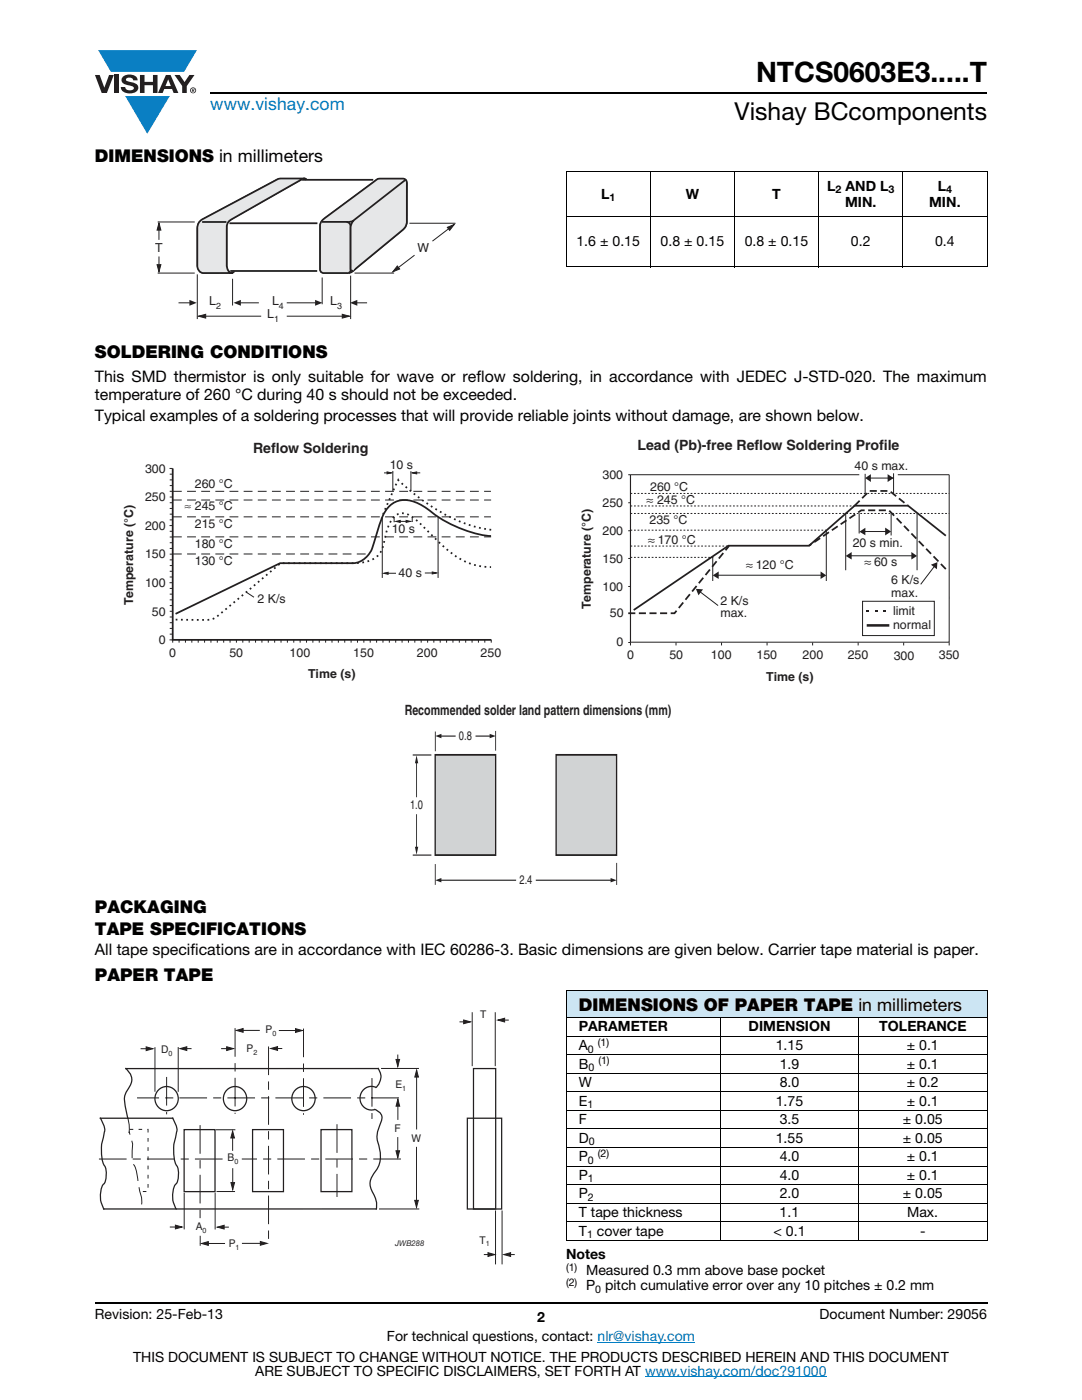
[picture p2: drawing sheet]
<svg xmlns="http://www.w3.org/2000/svg" width="216mm" height="279mm" viewBox="0 0 216 279" stroke-linecap="round" stroke-linejoin="round" font-family="sans-serif">
<g fill="#0a7fc3">
<path d="M19.6 10h19.7l-2.6 4.3h-1.1h-13.5z"/>
<path d="M25 19.2h8.9l-4.5 7.5z"/>
</g>
<g fill="#231f20">
<path d="M18.9 15h1l.9 2.5 1-2.5h.9l-1.4 3.6h-1z"/>
<path d="M22.9 15h.9v3.6h-.9z"/>
<path d="M24.6 15.3a2.1 2.1 0 0 1 2.8 .3l.1 .4h-.9a.79 .79 0 0 0-.7-.5 .79 .79 0 0 0-.8 .4l.3 .3 1 .2a1.08 1.08 0 0 1 1.2 1 1.08 1.08 0 0 1-1.1 1.2 1.73 1.73 0 0 1-2.4-1.2h.9a.96 .96 0 0 0 .8 .6 .96 .96 0 0 0 .9-.4 1.31 1.31 0 0 0-1.2-.6 1.03 1.03 0 0 1-1.1-.6 1.03 1.03 0 0 1 .2-1.1z"/>
<path d="M27.9 15h.9v1.3h1.7v-1.3h.9v3.6h-.9v-1.6h-1.7v1.6h-.9z"/>
<path d="M34.8 15h1.1l.9 1.4 1-1.4h1l-1.5 2.2v1.4h-.9v-1.4z"/>
<path d="M33.6 15.9l.5 1.3h-1.1zM33.1 15l-1.6 3.6h1l.3-.8h1.5l.3 .8h1l-1.6-3.6z"/>
<path d="M38.1 18a.46 .46 0 0 1 .9 0 .46 .46 0 0 1-.9 0zM37.9 18a.6 .6 0 0 0 1.2 0 .6 .6 0 0 0-1.2 0z"/>
<path d="M38.4 17.8h.2v.2h-.2zM38.3 17.7v.7h.1v-.3l.4 .3-.2-.3 .2-.2-.1-.2z"/>
</g>
<path d="M42 18.6h155M18.9 260h178.1" fill="none" stroke="#000" stroke-width=".36"/>
<path d="M119.2 267.9h19.5M128.7 274.8h36.3" fill="none" stroke="#007ec4" stroke-width=".2"/>
<path d="M31 35.5h59.9v29.3h-59.9z" fill="#fff"/>
<path d="M64.1 44.2l.8-.7 10.6-7.8h5.1l.4 .2 .2 .7v8.1l-.3 .7-10.4 8.6-.7 .5h-5.3l-.5-.2-.1-.5v-8.9z" fill="#e6e7e8"/>
<path d="M69.4 54.5h-4.9l-.5-.2-.1-.5v-8.9l.2-.7 .8-.7 10.6-7.8h5.1l.4 .2 .2 .7v8.1l-.3 .7-10.4 8.6-.7 .5h-.6" fill="none" stroke="#231f20" stroke-width=".2"/>
<path d="M39.7 44.4l.7-.7 14.8-7.9 .6-.2h4.8l-14.2 8-.9 .7-.2 .7v8.1l.2 .8 .6 .6h-5.7l-.5-.2-.4-.6-.2-.6v-7.4l.1-.8z" fill="#e6e7e8"/>
<path d="M46 54.5l-.5-.6-.2-.8v-8.1l.2-.7 .9-.7 14.2-8h-4.8l-.6 .2-14.8 7.9-.7 .7-.3 .5-.1 .8v7.4l.2 .6 .4 .6 .5 .2h5.7" fill="none" stroke="#231f20" stroke-width=".2"/>
<path d="M39.9 44.2l.4-.4 15.2-8.1 5.2-.1 .4 .3a.84 .84 0 0 0-1.2 .1l-13.6 7.7a1.95 1.95 0 0 0-1.1 2.4v6.9a1.43 1.43 0 0 0 .9 1.4l.5-.1 .1-.2-.1 .2-.4 .2h-4.2a2.53 2.53 0 0 1-2.2-.4 2.31 2.31 0 0 1-.4-2v-4.9a4.5 4.5 0 0 1 .3-2.8z" fill="#e6e7e8"/>
<path d="M61.1 35.9a.87 .87 0 0 0-1.2 .1l-13.6 7.7a1.95 1.95 0 0 0-1.1 2.4v6.9a1.43 1.43 0 0 0 .9 1.4l.5-.1 .1-.2-.1 .2-.4 .2h-4.2a2.53 2.53 0 0 1-2.2-.4 2.31 2.31 0 0 1-.4-2v-4.9a4.5 4.5 0 0 1 .3-2.8 4 4 0 0 1 2-1.3l13.8-7.4 5.2-.1 .4 .3M40.3 44.3h4.9" fill="none" stroke="#231f20" stroke-width=".35"/>
<path d="M40.3 44.3h4.9" fill="none" stroke="#e6e7e8" stroke-width=".2"/>
<path d="M64.3 44l10.7-8a1.97 1.97 0 0 1 1.7-.4h2.8a1.27 1.27 0 0 1 1.7 .7v5.3a8.6 8.6 0 0 1-.1 3.3 4.4 4.4 0 0 1-1.9 2l-8.6 7a2.15 2.15 0 0 1-2 .6h-3.6a.85 .85 0 0 1-1.1-1v-7.8a1.96 1.96 0 0 1 .4-1.7z" fill="#e6e7e8"/>
<path d="M69.6 54.5h-4.6a.85 .85 0 0 1-1.1-1v-7.8a2.32 2.32 0 0 1 1.3-2.5l9.8-7.2a1.97 1.97 0 0 1 1.7-.4h2.8a1.27 1.27 0 0 1 1.7 .7v5.3a8.6 8.6 0 0 1-.1 3.3 4.4 4.4 0 0 1-1.9 2l-8.7 7.1-.9 .5" fill="none" stroke="#231f20" stroke-width=".35"/>
<path d="M64.1 44.3h1.3a13 13 0 0 1 4.1 .1 1.57 1.57 0 0 1 .5 1.7v5.6a5.7 5.7 0 0 1-.2 2.6l-.3 .2z" fill="#e6e7e8"/>
<path d="M64.1 44.3h1.3a13 13 0 0 1 4.1 .1 1.57 1.57 0 0 1 .5 1.7v5.6a5.7 5.7 0 0 1-.2 2.6l-.3 .2" fill="none" stroke="#231f20" stroke-width=".35"/>
<path d="M70.6 44l10.3-8.1-10.4 18.1a.52 .52 0 0 1-.5-.2 .52 .52 0 0 1 0-.6v-7.9l.2-.8z" fill="#e6e7e8"/>
<path d="M60.3 35.9h14.2M80.9 35.9l-8.8 6.9a4.9 4.9 0 0 0-1.9 1.7l-.2 .9v7.8a.52 .52 0 0 0 0 .6 .52 .52 0 0 0 .5 .2M45.8 44.6h17.5M46 54.1h17.3M70.6 44l-.7 .3h-.7" fill="none" stroke="#231f20" stroke-width=".35"/>
<path d="M60.3 35.9h14.2M45.8 44.6h17.5M46 54.1h17.3" fill="none" stroke="#e6e7e8" stroke-width=".2"/>
<path d="M31.7 44.5l.4 1.4h-.8z" fill="#231f20"/>
<path d="M31.7 44.5l.4 1.4h-.8z" fill="none" stroke="#231f20" stroke-width=".2"/>
<path d="M31.3 52.8h.8l-.4 1.4z" fill="#231f20"/>
<path d="M31.3 52.8h.8l-.4 1.4z" fill="none" stroke="#231f20" stroke-width=".2"/>
<path d="M39.6 63.1l1.4-.4v.8z" fill="#231f20"/>
<path d="M39.6 63.1l1.4-.4v.8z" fill="none" stroke="#231f20" stroke-width=".2"/>
<path d="M68.3 62.7l1.4 .4-1.4 .4z" fill="#231f20"/>
<path d="M68.3 62.7l1.4 .4-1.4 .4z" fill="none" stroke="#231f20" stroke-width=".2"/>
<path d="M79.3 53.1l.4 .6-1.3 .5z" fill="#231f20"/>
<path d="M79.3 53.1l.4 .6-1.3 .5z" fill="none" stroke="#231f20" stroke-width=".2"/>
<path d="M89.3 45.4l1.3-.6-.9 1.2z" fill="#231f20"/>
<path d="M89.3 45.4l1.3-.6-.9 1.2z" fill="none" stroke="#231f20" stroke-width=".2"/>
<g fill="#231f20">
<path d="M46.6 60.4l1.5-.6v1.2z" fill-rule="evenodd"/>
<path d="M62.9 59.8l1.4 .6-1.4 .6z" fill-rule="evenodd"/>
<path d="M37.8 59.8l1.5 .6-1.5 .6z" fill-rule="evenodd"/>
</g>
<g fill="none" stroke="#231f20" stroke-width=".2">
<path d="M31.5 54.5h7.4M31.5 44.3h7.4M31.7 44.5v3.4M31.7 51.2v3M39.4 54.8v8.9M46.4 55.6v5.4M64.3 55.4v5.3M70 55v8.7M70.7 54.5h7.9M81.7 44.6h9.2M82.7 50.9l-4.3 3.3M90.6 44.8l-4.3 3.3"/>
<path d="M35.6 60.4h2.3M39.6 63.1h12.5M48 60.4h3.7M57.2 60.4h5.8M57.2 63.1h12.5M71.2 60.4h2"/>
</g>
<path d="M69.8 60.4l1.5-.6v1.2z" fill-rule="evenodd" fill="#231f20"/>
<path d="M112.9 34.2h84.1M112.9 34.3v18.8M129.8 34.1v19.2M146.6 34.1v19.2M163.3 34.1v19.2M180.1 34.1v19.2M197 34.3v18.8M112.9 43.2h84.1M112.9 53.2h84.1" fill="none" stroke="#000" stroke-width=".2"/>
<path d="M24.5 88h75.5v47.9h-75.5z" fill="#fff"/>
<path d="M34.5 93.5v34.2h63.6" fill="none" stroke="#231f20" stroke-width=".35"/>
<path d="M81 103.9l.9 .2-.9 .2z" fill="#231f20"/>
<path d="M81 103.9l.9 .2-.9 .2z" fill="none" stroke="#231f20" stroke-width=".2"/>
<path d="M79 104.1l.9-.2v.4z" fill="#231f20"/>
<g fill="none" stroke="#231f20" stroke-width=".2">
<path d="M33.8 93.5h.7M33.9 94.6h.6M33.9 95.8h.6M33.9 96.9h.6M33.9 98.1h.6M33.9 99.2h.6M33.8 104.9h.7M33.8 116.3h.7M33.9 100.3h.6M33.9 101.5h.6M33.9 102.6h.6M33.9 103.8h.6"/>
<path d="M33.9 106h.6M33.9 107.2h.6M33.9 108.3h.6M33.9 109.5h.6M33.9 110.6h.6M33.9 111.7h.6M33.9 112.9h.6M33.9 114h.6M33.9 115.2h.6M33.9 117.4h.6M33.9 118.6h.6M33.9 119.7h.6"/>
<path d="M79 104.1l.9-.2v.4zM33.8 127.7h.7v.6M33.9 120.9h.6M33.9 122h.6M33.9 123.1h.6M33.9 124.3h.6M33.9 125.4h.6M33.9 126.6h.6M35.7 127.7v.6M37 127.7v.6M38.3 127.7v.6M39.5 127.7v.6"/>
<path d="M40.8 127.7v.6M42.1 127.7v.6M43.4 127.7v.6M44.6 127.7v.6M45.9 127.7v.6M47.2 127.7v.6M48.4 127.7v.6M49.7 127.7v.6M51 127.7v.6M52.3 127.7v.6M53.5 127.7v.6M54.8 127.7v.6"/>
<path d="M56.1 127.7v.6M57.3 127.7v.6M58.6 127.7v.6M59.9 127.7v.6M61.2 127.7v.6M62.4 127.7v.6M63.7 127.7v.6M65 127.7v.6M66.2 127.7v.6M67.5 127.7v.6M68.8 127.7v.6M70.1 127.7v.6"/>
<path d="M71.3 127.7v.6M72.6 127.7v.6M73.9 127.7v.6M75.1 127.7v.6M76.4 127.7v.6M77.7 127.7v.6M79 127.7v.6M80.2 127.7v.6M81.5 127.7v.6M82.8 127.7v.6M84 127.7v.6M85.3 127.7v.6"/>
<path d="M86.6 127.7v.6M87.8 127.7v.6M89.1 127.7v.6M90.4 127.7v.6M91.7 127.7v.6M92.9 127.7v.6M94.2 127.7v.6M95.5 127.7v.6M96.7 127.7v.6M98 127.7v.6"/>
</g>
<path d="M98 107a24.3 24.3 0 0 1-13-5.6 6.1 6.1 0 0 0-6.5-1 7.3 7.3 0 0 0-2.8 4.3 29.4 29.4 0 0 1-2 5.8 4.4 4.4 0 0 1-3.2 1.9h-14.6l-20.9 10.1" fill="none" stroke="#231f20" stroke-width=".35"/>
<path d="M35.1 123.7h1.6a23.4 23.4 0 0 0 5.8-.2 137.2 137.2 0 0 0 10.8-8.8l2.7-2.3h14.7a6.3 6.3 0 0 0 5.1-2l.7-1.4a19 19 0 0 1 1.6-5.1 2.58 2.58 0 0 1 4-.9 47.3 47.3 0 0 1 5.8 5.5 14.1 14.1 0 0 0 10.1 4.7" fill="none" stroke="#231f20" stroke-width=".35" stroke-dasharray=".4 .7" stroke-linecap="butt"/>
<path d="M34.5 98.1h63.5M34.5 99.8h63.5M34.5 110.6h39.1M34.5 107.1h63.5M34.5 103.1h63.5" fill="none" stroke="#231f20" stroke-width=".2" stroke-dasharray="1.8 1.1" stroke-linecap="butt"/>
<path d="M86.3 114.1l.8 .2-.8 .2z" fill="#231f20"/>
<path d="M86.3 114.1l.8 .2-.8 .2z" fill="none" stroke="#231f20" stroke-width=".2"/>
<path d="M76.6 114.4l.8-.2v.4z" fill="#231f20"/>
<path d="M49.2 118.2l1.5 1M76.6 114.4l.8-.2v.4z" fill="none" stroke="#231f20" stroke-width=".2"/>
<path d="M77.2 94.2l.9 .2-.9 .2z" fill="#231f20"/>
<path d="M77.2 94.2l.9 .2-.9 .2z" fill="none" stroke="#231f20" stroke-width=".2"/>
<path d="M82.3 94.4l.8-.2v.4z" fill="#231f20"/>
<path d="M78.1 94.4h-1.5M78.4 94v4M82 94v4M82.3 94.4l.8-.2v.4zM82.3 94.4h1.6M76.3 103.2v12.1M76.7 114.4h2.3M78.6 103.1v1.1M79.6 104.1h1.7M82.2 103.1l.1 1.1M86.7 114.3l-1.9 .1M87.4 103.2v12.1" fill="none" stroke="#231f20" stroke-width=".2"/>
<path d="M98 105.7a32.3 32.3 0 0 1-16.6-8.2l-1.9-1.7-3.4 7.7" fill="none" stroke="#231f20" stroke-width=".35" stroke-dasharray=".4 .7" stroke-linecap="butt"/>
<path d="M115.7 87.5h75.8v48.9h-75.8z" fill="#fff"/>
<g fill="none" stroke="#231f20" stroke-width=".2">
<path d="M125.4 94.7h46.1M125.8 94.7v34.1M189.4 94.7v33.5h-63.6M125.4 117h.4M125.4 111.5h.4M125.4 105.9h.4M125.4 100.3h.4M125.4 128.2h.4M134.9 128.2v.6M144 128.2v.6M153.1 128.2v.6M180.3 128.2v.6"/>
<path d="M189.4 128.2v.6"/>
</g>
<path d="M125.8 94.7v33.5" fill="none" stroke="#949698" stroke-width=".25"/>
<path d="M189.5 119v.4z" fill="#231f20"/>
<path d="M178.3 94.5v4" fill="none" stroke="#231f20" stroke-width=".2"/>
<g fill="#231f20">
<path d="M172.6 95.4l1.2-.8v1.6z"/>
<path d="M177.1 94.6l1.2 .8-1.2 .8z"/>
</g>
<path d="M168.8 102.5v11.3M169.8 110.9h12.3M183 102.5v11.3" fill="none" stroke="#231f20" stroke-width=".2"/>
<g fill="#231f20">
<path d="M168.8 110.9l1.1-.7v1.5z"/>
<path d="M181.8 110.2l1.2 .7-1.2 .8z"/>
</g>
<path d="M172.3 106.1h4.7" fill="none" stroke="#231f20" stroke-width=".2"/>
<g fill="#231f20">
<path d="M171.5 106.1l1.2-.8v1.5z"/>
<path d="M176.6 105.3l1.2 .8-1.2 .8z"/>
</g>
<path d="M171.4 102.4v4.1M177.8 102.6v4.3" fill="none" stroke="#231f20" stroke-width=".2"/>
<path d="M172.9 124.8h4.6" fill="none" stroke="#231f20" stroke-width=".51"/>
<g fill="#231f20">
<path d="M172.8 121.9h.6v.3h-.6z"/>
<path d="M174.5 121.9h.6v.3h-.6z"/>
<path d="M176.3 121.9h.5v.3h-.5z"/>
</g>
<path d="M172.6 94.6v4M173.4 95.4h5M142.2 111.2v4.7M143.1 114.8h21M172.1 120h14.3v6.8h-14.3zM162.1 128.2v.6M171.2 128.2v.6" fill="none" stroke="#231f20" stroke-width=".2"/>
<path d="M170.5 100.9l3-2.9h4l3.7 2.9M188.7 113.6l-11.3-11.8h-5.5l-10.5 7.1M125.4 122.4h9.2l10.9-13.4" fill="none" stroke="#231f20" stroke-width=".35" stroke-dasharray="1.4 .7" stroke-linecap="butt"/>
<path d="M188.7 106.9l-7.5-6h-10.7l-9.1 8h-16.1l-18.9 12.8" fill="none" stroke="#231f20" stroke-width=".35"/>
<path d="M125.8 98.5h63.6M125.8 102.5h63.6M125.8 105.8h39M125.8 109h19.7M125.8 111.2h16.5M125.8 101h44.9" fill="none" stroke="#231f20" stroke-width=".2" stroke-dasharray=".4 .4" stroke-linecap="butt"/>
<g fill="#231f20">
<path d="M142.2 114.8l1.2-.8v1.5z"/>
<path d="M163.7 114.1l1.2 .7-1.2 .7z"/>
</g>
<path d="M179.1 94.7h10.3M139.5 118l3.8 2.9M164.9 105.9v10" fill="none" stroke="#231f20" stroke-width=".2"/>
<path d="M138.9 117.5l1.4 .1-.9 1.2z" fill="#231f20"/>
<path d="M186.6 112.8l-2.9 3.8" fill="none" stroke="#231f20" stroke-width=".2"/>
<path d="M185.8 112.7l1.2-.5-.1 1.4z" fill="#231f20"/>
<path d="M80.2 140.4h55.5v36.6h-55.5z" fill="#fff"/>
<g fill="#231f20">
<path d="M121.8 175.2l1.3 .5-1.3 .4z"/>
<path d="M86.9 175.7l1.2-.5v.9z"/>
<path d="M83.1 150.7l.4 1.6h-.7z"/>
<path d="M82.8 169h.7l-.4 1.6z"/>
<path d="M97.7 146.5l1.2 .4-1.2 .4z"/>
<path d="M86.9 146.9l1.2-.4v.8z"/>
</g>
<path d="M82.4 150.7h3.7M83.1 151.9v7.2M86.9 146v3.9M87.7 146.9h3.2M94.9 146.9h3.3M98.9 145.9v3.9M82.4 170.7h3.7M83.1 162.5v7.2M86.9 172.4v4.2M87.7 175.7h15.3M106.9 175.7h15M123.1 172.2v4.4" fill="none" stroke="#231f20" stroke-width=".2"/>
<path d="M86.8 150.6h12.1v20h-12.1z" fill="#d1d3d4"/>
<path d="M86.8 150.6h12.1v20.1h-12.1z" fill="none" stroke="#231f20" stroke-width=".31"/>
<path d="M111 150.6h12v20h-12z" fill="#d1d3d4"/>
<path d="M111 150.6h12v20.1h-12z" fill="none" stroke="#231f20" stroke-width=".31"/>
<path d="M19.2 201.4h83.5v50.9h-83.5z" fill="#fff"/>
<path d="M25.5 223.2l.2 .8a9.5 9.5 0 0 0 .8 4.3l-.2 2.2a3.4 3.4 0 0 0 .7 2.4l.3 1.3 .5 3.1a6.5 6.5 0 0 1 .3 4" fill="none" stroke="#231f20" stroke-width=".2" stroke-dasharray="3.2 1.4"/>
<g fill="none" stroke="#231f20" stroke-width=".25">
<path d="M94.5 213.3h4.4v28h-4.4zM25.5 223.2l-.4-2a4.4 4.4 0 0 1 .2-3.4l.3-.5a2.68 2.68 0 0 0-.5-4h50.4a2.78 2.78 0 0 1-.5 3.7 2.36 2.36 0 0 0-3.2 2.2 2.36 2.36 0 0 0 3.1 2.3 1.83 1.83 0 0 1 1 2.8 5 5 0 0 0-.3 4.3 5.6 5.6 0 0 1-1.1 5.7 3.1 3.1 0 0 0 0 3.9 3.9 3.9 0 0 1 .6 3.1h-54.4M34.4 223.2a3.9 3.9 0 0 1 .6 3.8 8.1 8.1 0 0 0 .5 6.1l.1 1.2a2.83 2.83 0 0 1-.7 2.2 5 5 0 0 0 .3 4.8M34.5 223.2h-14.5a3.9 3.9 0 0 1 .6 3.8 8.1 8.1 0 0 0 .5 6.1l.1 1.2a2.83 2.83 0 0 1-.7 2.2 5 5 0 0 0 .2 4.8M36.7 225.4h6.2v12.4h-6.2zM50.4 225.4h6.2v12.4h-6.2zM64.1 225.4h6.1v12.4h-6.1zM93.3 223.2h6.8v18.1h-6.8z"/>
<circle cx="33.2" cy="219.3" r="2.37"/>
<circle cx="46.9" cy="219.3" r="2.37"/>
<circle cx="60.5" cy="219.3" r="2.37"/>
</g>
<path d="M33.2 215v7.3M46.9 205.3v16.9M53.6 208.9v39.4M60.6 205.4v17M74.2 215.3v7.9M79.5 219.1h-52.1M39.9 224.6v18.6M67.2 224.5v14.3M79.9 231.3h-31.6" fill="none" stroke="#231f20" stroke-width=".2" stroke-dasharray="5.4 1.4 1.4 1.4"/>
<path d="M25.9 225.4h3.6v12.4h-1.6" fill="none" stroke="#231f20" stroke-width=".2" stroke-dasharray=".7 1.1" stroke-linecap="butt"/>
<path d="M44.1 209.3h1.8M76.1 213.2h7.4M75.7 241.3h7.9" fill="none" stroke="#231f20" stroke-width=".2"/>
<path d="M45.2 208.9l1.4 .4-1.4 .3z" fill="#231f20"/>
<path d="M45.2 208.9l1.4 .4-1.4 .3zM54.5 209.3h1.8" fill="none" stroke="#231f20" stroke-width=".2"/>
<path d="M54 209.3l1.4-.4v.7z" fill="#231f20"/>
<path d="M54 209.3l1.4-.4v.7zM79.4 219.4v4.1" fill="none" stroke="#231f20" stroke-width=".2"/>
<path d="M79.4 219.4l.3 1.4h-.7z" fill="#231f20"/>
<path d="M79.4 219.4l.4 1.4h-.8zM79.4 226.9v4.2" fill="none" stroke="#231f20" stroke-width=".2"/>
<path d="M79 229.7h.7l-.3 1.4z" fill="#231f20"/>
<path d="M79.4 210.5v2.3M79 229.7h.7l-.3 1.4z" fill="none" stroke="#231f20" stroke-width=".2"/>
<path d="M79 211.4h.7l-.3 1.4z" fill="#231f20"/>
<path d="M79 211.4h.7l-.3 1.4zM83.1 213.6v11.8" fill="none" stroke="#231f20" stroke-width=".2"/>
<path d="M83.1 213.6l.4 1.4h-.7z" fill="#231f20"/>
<path d="M83.1 213.6l.4 1.4h-.7zM83.1 228.9v12" fill="none" stroke="#231f20" stroke-width=".2"/>
<path d="M82.7 239.6h.8l-.4 1.3z" fill="#231f20"/>
<path d="M30.9 209.1v8.7M55.6 205.7h4M82.8 239.6h.7l-.4 1.4z" fill="none" stroke="#231f20" stroke-width=".2"/>
<path d="M59 205.3l1.3 .4-1.3 .3z" fill="#231f20"/>
<path d="M47.7 205.6h4.1M59 205.3l1.3 .4-1.3 .3z" fill="none" stroke="#231f20" stroke-width=".2"/>
<path d="M47.2 205.6l1.3-.3v.7z" fill="#231f20"/>
<path d="M28.1 209.3h1.7M47.2 205.6l1.3-.3v.7z" fill="none" stroke="#231f20" stroke-width=".2"/>
<path d="M29.2 208.9l1.3 .4-1.3 .4z" fill="#231f20"/>
<path d="M29.2 208.9l1.3 .4-1.3 .4zM36.4 209.3h1.8" fill="none" stroke="#231f20" stroke-width=".2"/>
<path d="M35.9 209.3l1.4-.4v.7z" fill="#231f20"/>
<path d="M35.6 209.1v8.7M35.9 209.3l1.4-.4v.7zM43.2 225.5h3.7M46.4 233.1v3.6" fill="none" stroke="#231f20" stroke-width=".2"/>
<path d="M46.1 236h.7l-.4 1.4z" fill="#231f20"/>
<path d="M46.1 236h.7l-.4 1.4zM46.4 226.2v3.5" fill="none" stroke="#231f20" stroke-width=".2"/>
<path d="M46.4 225.7l.4 1.4h-.7z" fill="#231f20"/>
<path d="M36.8 238.1v7.1M43.3 237.8h3.5M46.4 225.7l.4 1.4h-.7zM33.9 244.9h1.8" fill="none" stroke="#231f20" stroke-width=".2"/>
<path d="M44.3 231.3h-25" fill="none" stroke="#231f20" stroke-width=".2" stroke-dasharray="5.4 1.4 1.4 1.4"/>
<path d="M35 244.5l1.3 .4-1.3 .4z" fill="#231f20"/>
<path d="M35 244.5l1.3 .4-1.3 .4zM43.9 244.9h1.8" fill="none" stroke="#231f20" stroke-width=".2"/>
<path d="M43.4 244.9l1.3-.4v.8z" fill="#231f20"/>
<path d="M42.9 238.1v7.2M43.4 244.9l1.3-.4v.8zM48.3 248.1h4.3" fill="none" stroke="#231f20" stroke-width=".2"/>
<path d="M39.9 246.7v1.8" fill="none" stroke="#231f20" stroke-width=".2" stroke-dasharray="5.4 1.4 1.4 1.4"/>
<path d="M51.9 247.8l1.4 .3-1.4 .4z" fill="#231f20"/>
<path d="M40.7 248.2h4.2M51.9 247.8l1.4 .3-1.4 .4z" fill="none" stroke="#231f20" stroke-width=".2"/>
<path d="M40.2 248.2l1.4-.4v.7z" fill="#231f20"/>
<path d="M91.7 203.9h2.2M40.2 248.2l1.4-.4v.7z" fill="none" stroke="#231f20" stroke-width=".2"/>
<path d="M92.5 203.6l1.4 .3-1.4 .4z" fill="#231f20"/>
<path d="M92.5 203.6l1.4 .3-1.4 .4zM96.5 250.4h2.2" fill="none" stroke="#231f20" stroke-width=".2"/>
<path d="M97.4 250l1.3 .4-1.3 .3z" fill="#231f20"/>
<path d="M99.3 203.6h2.2M97.4 250l1.3 .4-1.3 .3z" fill="none" stroke="#231f20" stroke-width=".2"/>
<path d="M99.3 203.6l1.4-.4v.8z" fill="#231f20"/>
<path d="M99.3 203.6l1.4-.4v.8zM100.5 250.4h2.2" fill="none" stroke="#231f20" stroke-width=".2"/>
<path d="M100.5 250.4l1.4-.4v.7z" fill="#231f20"/>
<path d="M94.2 202v10.8M98.8 202v10.8M98.9 241.6v10.7M100.2 241.6v10.7M100.5 250.4l1.4-.4v.7z" fill="none" stroke="#231f20" stroke-width=".2"/>
<path d="M112.9 197.6h84.1v5.5h-84.1z" fill="#cce5f3"/>
<g fill="none" stroke="#000" stroke-width=".2">
<path d="M112.9 197.6h84.1M112.9 197.7v49.7M197 197.7v49.7M112.9 203.1h84.1M112.9 206.8h84.1M112.9 210.5h84.1M112.9 214.2h84.1M112.9 217.9h84.1M143.8 203v44.6M171.3 203v44.6M112.9 221.6h84.1M112.9 225.3h84.1"/>
<path d="M112.9 229h84.1M112.9 232.7h84.1M112.9 236.4h84.1M112.9 240.1h84.1M112.9 243.8h84.1M112.9 247.5h84.1"/>
</g>
<text font-size="5.6" x="150.9" y="16.4">NTCS0603E3.....T</text>
<text font-size="4.9" x="146.6" y="24">Vishay BCcomponents</text>
<text font-size="3.5" fill="#007ec4" x="42" y="21.9">www.vishay.com</text>
<g font-size="3.5">
<text x="18.9" y="32.3">DIMENSIONS in millimeters</text>
<text x="18.9" y="71.5">SOLDERING CONDITIONS</text>
<text x="18.9" y="182.3">PACKAGING</text>
<text x="18.9" y="186.5">TAPE SPECIFICATIONS</text>
<text x="18.9" y="195.7">PAPER TAPE</text>
<text x="115.5" y="201.7">DIMENSIONS OF PAPER TAPE in millimeters</text>
</g>
<g font-size="3.2">
<text x="18.9" y="76.2">This SMD thermistor is only suitable for wave or reflow soldering, in accordance with JEDEC J-STD-020. The maximum</text>
<text x="18.9" y="79.8">temperature of 260 °C during 40 s should not be exceeded.</text>
<text x="18.9" y="84">Typical examples of a soldering processes that will provide reliable joints without damage, are shown below.</text>
<text x="18.9" y="190.5">All tape specifications are in accordance with IEC 60286-3. Basic dimensions are given below. Carrier tape material is paper.</text>
</g>
<g font-size="2.8">
<text x="119.9" y="39.6">L</text>
<text x="136.8" y="39.6">W</text>
<text x="154.1" y="39.6">T</text>
<text x="165.1" y="38.1">L</text>
<text x="168.6" y="41.2">MIN.</text>
<text x="168.7" y="38.1">AND L</text>
<text x="185.4" y="41.2">MIN.</text>
<text x="187.1" y="38.1">L</text>
<text x="115" y="49.1">1.6 ± 0.15</text>
<text x="131.8" y="49.1">0.8 ± 0.15</text>
<text x="148.6" y="49.1">0.8 ± 0.15</text>
<text x="169.8" y="49.1">0.2</text>
<text x="186.6" y="49.1">0.4</text>
<text x="115.5" y="205.8">PARAMETER</text>
<text x="115.5" y="209.6">A</text>
<text x="149.4" y="205.8">DIMENSION</text>
<text x="154.8" y="209.5">1.15</text>
<text x="175.4" y="205.8">TOLERANCE</text>
<text x="180.9" y="209.5">± 0.1</text>
<text x="115.5" y="213.3">B</text>
<text x="155.6" y="213.3">1.9</text>
<text x="180.9" y="213.3">± 0.1</text>
<text x="115.5" y="217">W</text>
<text x="115.5" y="220.7">E</text>
<text x="154.8" y="220.7">1.75</text>
<text x="155.6" y="217">8.0</text>
<text x="180.9" y="217">± 0.2</text>
<text x="180.9" y="220.7">± 0.1</text>
<text x="115.5" y="224.4">F</text>
<text x="155.6" y="224.4">3.5</text>
<text x="180.1" y="224.4">± 0.05</text>
<text x="115.5" y="228.1">D</text>
<text x="115.5" y="231.8">P</text>
<text x="154.8" y="228.1">1.55</text>
<text x="155.6" y="231.8">4.0</text>
<text x="180.2" y="228.1">± 0.05</text>
<text x="180.9" y="231.8">± 0.1</text>
<text x="115.5" y="235.5">P</text>
<text x="115.5" y="239.2">P</text>
<text x="155.6" y="235.5">4.0</text>
<text x="155.6" y="239.2">2.0</text>
<text x="180.1" y="239.2">± 0.05</text>
<text x="180.9" y="235.5">± 0.1</text>
<text x="115.5" y="242.9">T tape thickness</text>
<text x="155.6" y="242.9">1.1</text>
<text x="181" y="242.9">Max.</text>
<text x="112.9" y="251.2">Notes</text>
<text x="115.5" y="246.6">T cover tape</text>
<text x="154.4" y="246.6">&lt; 0.1</text>
<text x="183.6" y="246.6">-</text>
<text x="116.9" y="254.5">Measured 0.3 mm above base pocket</text>
<text x="116.9" y="257.5">P pitch cumulative error over any 10 pitches ± 0.2 mm</text>
<text x="18.9" y="263.3">Revision: 25-Feb-13</text>
<text x="107.2" y="263.8">2</text>
<text x="163.6" y="263.3">Document Number: 29056</text>
<text x="77.2" y="267.7">For technical questions, contact: nlr@vishay.com</text>
<text x="26.5" y="271.7">THIS DOCUMENT IS SUBJECT TO CHANGE WITHOUT NOTICE. THE PRODUCTS DESCRIBED HEREIN AND THIS DOCUMENT</text>
<text x="50.9" y="274.6">ARE SUBJECT TO SPECIFIC DISCLAIMERS, SET FORTH AT www.vishay.com/doc?91000</text>
</g>
<g font-size="2.8" fill="#231f20">
<text x="127.2" y="89.9">Lead (Pb)-free Reflow Soldering Profile</text>
<text x="50.5" y="90.4">Reflow Soldering</text>
<text x="80.8" y="142.8">Recommended solder land pattern dimensions (mm)</text>
</g>
<g font-size="2.5" fill="#231f20">
<text x="31" y="50.3">T</text>
<text x="83.3" y="50.3">W</text>
<text x="41.8" y="60.9">L</text>
<text x="53.3" y="63.5">L</text>
<text x="54.3" y="60.9">L</text>
<text x="65.9" y="60.9">L</text>
<text x="28.9" y="94.3">300</text>
<text x="77.8" y="93.5">10 s</text>
<text x="120.2" y="95.5">300</text>
<text x="170.5" y="93.7">40 s max.</text>
<text x="28.9" y="100">250</text>
<text x="36.8" y="101.9">≈ 245 °C</text>
<text x="38.9" y="97.5">260 °C</text>
<text x="120.2" y="101.1">250</text>
<text x="129" y="100.6">≈ 245 °C</text>
<text x="129.7" y="97.9">260 °C</text>
<text x="28.9" y="105.7">200</text>
<text x="38.9" y="105.3">215 °C</text>
<text x="78.2" y="106.4">10 s</text>
<text x="120.2" y="106.7">200</text>
<text x="129.6" y="104.6">235 °C</text>
<text x="28.9" y="111.4">150</text>
<text x="38.9" y="109.4">180 °C</text>
<text x="38.9" y="112.8">130 °C</text>
<text x="120.2" y="112.3">150</text>
<text x="129.3" y="108.5">≈ 170 °C</text>
<text x="148.8" y="113.7">≈ 120 °C</text>
<text x="170.1" y="109.1">20 s min.</text>
<text x="172.4" y="113.1">≈ 60 s</text>
<text x="28.9" y="117.2">100</text>
<text x="79.5" y="115.1">40 s</text>
<text x="120.2" y="117.8">100</text>
<text x="177.8" y="116.6">6 K/s</text>
<text x="177.8" y="119.1">max.</text>
<text x="26.6" y="120.7" transform="rotate(-90 26.6 120.7)">Temperature (°C)</text>
<text x="30.3" y="122.9">50</text>
<text x="51.4" y="120.3">2 K/s</text>
<text x="117.9" y="121.4" transform="rotate(-90 117.9 121.4)">Temperature (°C)</text>
<text x="121.7" y="123.1">50</text>
<text x="143.7" y="120.6">2 K/s</text>
<text x="143.7" y="123.1">max.</text>
<text x="178.2" y="125.6">normal</text>
<text x="178.2" y="122.8">limit</text>
<text x="31.7" y="128.6">0</text>
<text x="33.8" y="131.1">0</text>
<text x="45.8" y="131.1">50</text>
<text x="57.8" y="131.1">100</text>
<text x="70.5" y="131.1">150</text>
<text x="83.2" y="131.1">200</text>
<text x="95.9" y="131">250</text>
<text x="123" y="129">0</text>
<text x="125.2" y="131.6">0</text>
<text x="133.6" y="131.6">50</text>
<text x="141.9" y="131.6">100</text>
<text x="151" y="131.6">150</text>
<text x="160.2" y="131.6">200</text>
<text x="169.1" y="131.6">250</text>
<text x="178.3" y="131.7">300</text>
<text x="187.3" y="131.6">350</text>
<text x="61.5" y="135.3">Time (s)</text>
<text x="152.9" y="135.9">Time (s)</text>
<text x="91.6" y="147.7">0.8</text>
<text x="81.8" y="161.5">1.0</text>
<text x="103.7" y="176.4">2.4</text>
</g>
<g font-size="2.1">
<text x="121.6" y="40.2">1</text>
<text x="166.7" y="38.6">2</text>
<text x="177.3" y="38.6">3</text>
<text x="188.8" y="38.6">4</text>
<text x="119.3" y="208.7">(1)</text>
<text x="117.3" y="210.1">0</text>
<text x="117.4" y="213.8">0</text>
<text x="119.4" y="212.4">(1)</text>
<text x="117.2" y="221.2">1</text>
<text x="117.3" y="232.3">0</text>
<text x="117.5" y="228.6">0</text>
<text x="119.3" y="230.9">(2)</text>
<text x="117.3" y="236">1</text>
<text x="117.3" y="239.7">2</text>
<text x="117.1" y="247.1">1</text>
<text x="112.9" y="253.7">(1)</text>
<text x="112.9" y="256.7">(2)</text>
<text x="118.8" y="258">0</text>
</g>
<g font-size="2.1" fill="#231f20">
<text x="95.8" y="203.2">T</text>
<text x="49.2" y="210">P</text>
<text x="53" y="206.1">P</text>
<text x="32.2" y="210.1">D</text>
<text x="78.9" y="217.2">E</text>
<text x="78.7" y="225.9">F</text>
<text x="82.1" y="227.9">W</text>
<text x="45.4" y="231.8">B</text>
<text x="39.1" y="245.5">A</text>
<text x="45.7" y="248.8">P</text>
<text x="95.7" y="248.2">T</text>
</g>
<g font-size="1.8" fill="#231f20">
<text x="43.1" y="61.6">2</text>
<text x="54.7" y="64.2">1</text>
<text x="55.7" y="61.6">4</text>
<text x="67.3" y="61.6">3</text>
</g>
<text font-size="1.6" fill="#231f20" x="78.9" y="248.7">JWB288</text>
<g font-size="1.5" fill="#231f20">
<text x="54.3" y="206.7">0</text>
<text x="33.6" y="210.7">0</text>
<text x="50.6" y="210.5">2</text>
<text x="80.3" y="217.8">1</text>
<text x="46.8" y="232.3">0</text>
<text x="40.4" y="246">0</text>
<text x="47" y="249.4">1</text>
<text x="97" y="248.8">1</text>
</g>
</svg>
